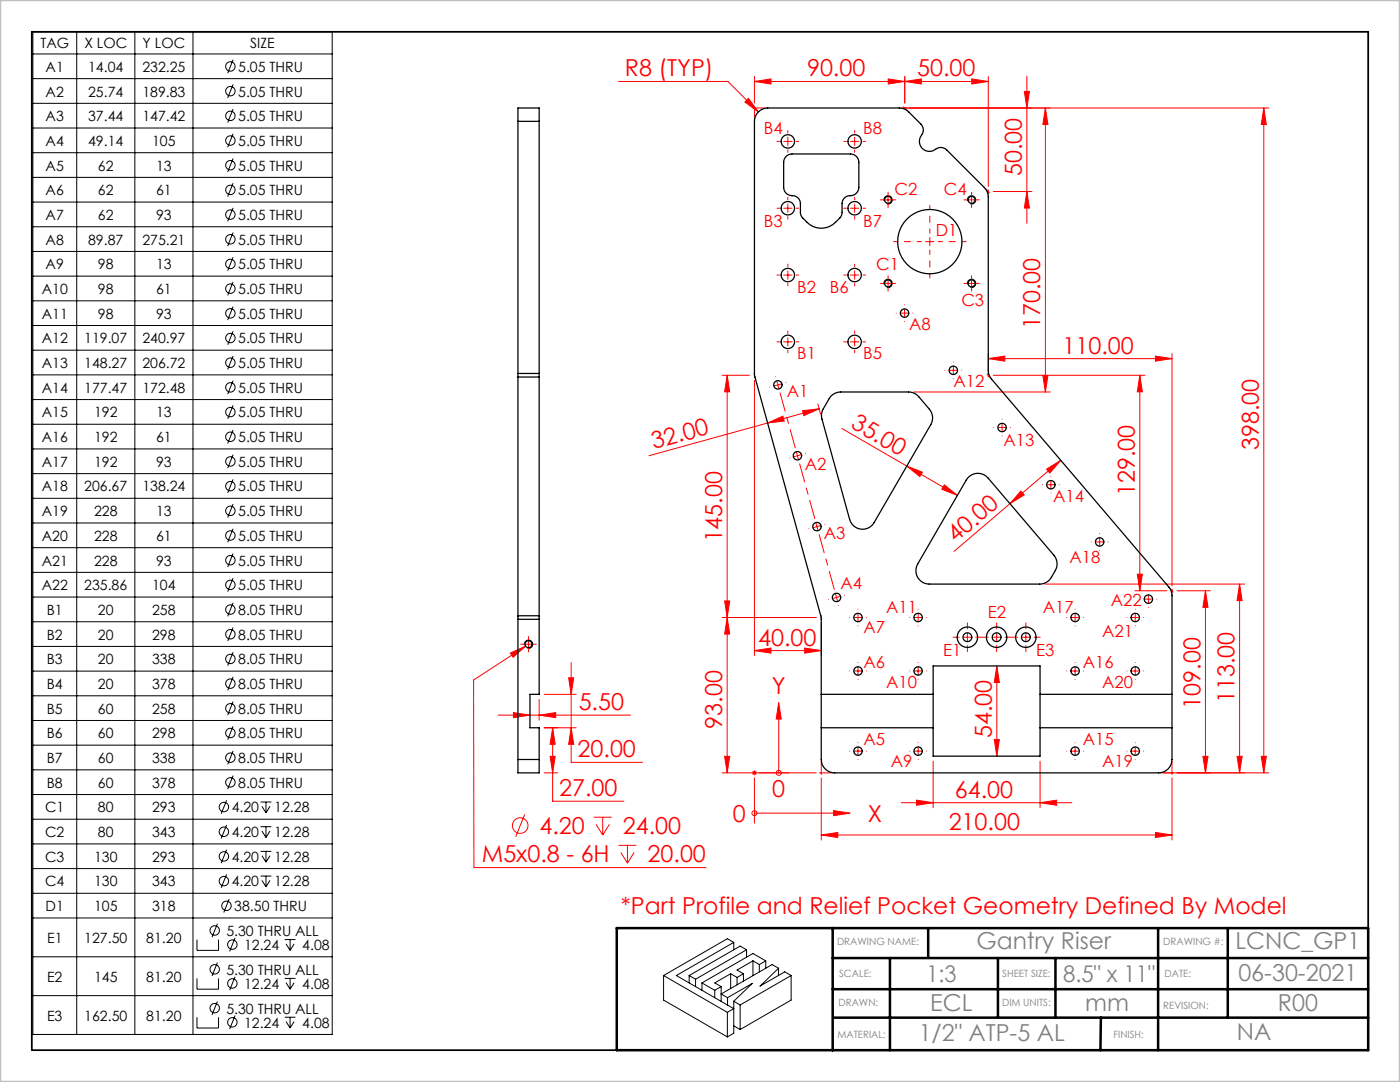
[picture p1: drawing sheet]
<svg xmlns="http://www.w3.org/2000/svg" width="279mm" height="216mm" viewBox="0 0 279 216" stroke-linecap="round" stroke-linejoin="round" font-family="sans-serif">
<g fill="none" stroke="#f00" stroke-width=".2">
<path d="M123.4 16.3h21.9l6 6M150.6 16.3l3.3-.6v1.1zM150.6 15.3v5.2M150.6 16.3h46.6M177.3 15.7l3.3 .6-3.3 .5zM180.6 16.3l3.3-.6v1.1zM180.6 15.3v5.2M193.9 15.7l3.3 .6-3.3 .5zM197.2 15.3v21.9M204.4 18.2h1l-.5 3.3zM204.9 15.2v29.4M148.7 20.4l.7-.8 1.9 2.7z"/>
<path d="M150.2 21.5h2.7M150.6 21.2v2.7M156.4 28.2h1.7M157.2 27.4v1.6M169.7 28.2h1.7M170.6 27.4v1.6M176.4 39.9h1.7M177.2 39v1.7M180.3 21.3l.8 .8M193.1 39.9h1.6M193.9 39v1.7M196.7 37.7l.8 .8"/>
<path d="M197.2 37.9v1.1M198.2 38.2h7.7M204.9 38.2l.5 3.3h-1zM208.6 21.5v56.7M208.6 21.5l.5 3.4h-1zM252.2 21.5l.5 3.4h-1zM252.2 21.5v132.7M253.2 21.5h-73.4M156.4 41.5h1.7M156.4 54.9h1.7M157.2 40.7v1.7M157.2 54v1.7"/>
<path d="M169.7 41.5h1.7M169.7 54.9h1.7M170.6 40.7v1.7M170.6 54v1.7M176.4 56.5h1.7M177.2 55.7v1.7M184.7 48.2h1.7M185.6 47.4v1.6M193.1 56.5h1.6M193.9 55.7v1.7M144.1 74.9h5.5M145.1 74.9l.5 3.3h-1z"/>
<path d="M145.1 74.9v79.3M150.5 74.6l.1 .3M150.6 74.9v.3M150.6 75.9v54.9M156.4 68.2h1.7M157.2 67.4v1.6M169.7 68.2h1.7M170.6 67.4v1.6M179.7 62.5h1.7M180.5 61.6v1.7M182.3 78.2h27.3M189.4 73.9h1.7"/>
<path d="M190.3 73.1v1.6M197 74.6l.7 .8M197.2 71.6l3.3-.5v1zM197.2 70.6v3.3M197.2 71.6h36.7M197.2 74.2v1M198.2 74.9h30.3M208.1 74.9h1l-.5 3.3zM227.5 74.9v43M227.5 74.9l.5 3.3h-1zM230.6 71.1l3.3 .5-3.3 .5zM233.9 70.6v46.3"/>
<path d="M153.2 84.4l3-1.4 .3 1zM160.2 82l3.3-.4-3.1 1.3zM163.2 80.6l.6 2.1M163.5 81.6l-34 9.3M168 85.5l23.1 13.3M181 93l3.1 1.2-.5 .9zM188.5 96.7l2.6 2.1-3.1-1.2zM199.2 85.3h1.6M200 84.5v1.6M203.7 98l.7 .7-2.8 1.8zM208.9 93.6l2.8-1.7-2.2 2.5zM208.9 96.7h1.7"/>
<path d="M209.7 95.9v1.7M211.7 91.9l-21.3 18.1M144.6 119.9h1l-.5 3.3zM162.8 104.3l.5 1.6M163.8 104.9l-1.6 .4M208.5 116.5h39.9M218.6 108.1h1.7M219.5 107.3v1.7M226.5 117.9h6.4M227 114.6h1l-.5 3.3zM228.4 119.5h1.6M229.2 118.7v1.7"/>
<path d="M233.5 117.4l.6 .7M233.9 117.5v1M234.9 117.9h6.7M240.6 117.9v36.3M240.6 117.9l.5 3.3h-1zM247.4 116.5l.5 3.4h-1zM247.4 116.5v37.7M101.9 130.3l3-1.4-2.5 2.3zM104.7 128.5h1.6M104.9 128.9l-10.4 6.8 .1 37.4h46.3M105.5 127.7v1.7M107.6 139.5v4.2"/>
<path d="M108.6 138.5h6.4M113.5 135.2h1l-.5 3.3zM114 132.2v19.9h14.2M145.1 123.2l.5 3.3h-1zM150.6 129.8l3.3-.5v1zM150.6 129.8h13.3M160.6 129.3l3.3 .5-3.3 .5zM162.9 123.2h-18.8M163.9 123.2l.1 .3M163.9 124.2v6.6M163.9 122.9v.3M170.4 123.2h1.7"/>
<path d="M170.4 133.9h1.7M171.2 122.4v1.6M171.2 133v1.7M182.4 123.2h1.7M182.4 133.9h1.7M183.2 122.4v1.6M183.2 133v1.7M192.2 127.1h1.7M193.1 126.3v1.7M198.1 127.1h1.6M198.9 126.3v1.7M198.9 132.9l.5 3.3h-1z"/>
<path d="M198.9 132.9v18M203.9 127.1h1.7M204.7 126.3v1.7M213.7 123.2h1.7M213.7 133.9h1.7M214.6 122.4v1.6M214.6 133v1.7M225.7 123.2h1.7M225.7 133.9h1.7M226.6 122.4v1.6M226.6 133v1.7M99.4 142.7h26.4"/>
<path d="M102.5 142.2l3.3 .5-3.3 .5zM107.6 142.7l3.3-.5v1zM108.6 154.2h2.7M108.6 145.2h6.4M109.8 150.9h1l-.5 3.3zM110.3 145.2l.5 3.3h-1zM110.3 145.2v14.7h14.2M114 145.2l.5 3.3h-1zM144.1 154.2h18.8M144.6 150.9h1l-.5 3.3zM150.2 153.9l.7 .7M150.6 153.7v1"/>
<path d="M150.6 155.2v9.1M150.9 153.9l-.7 .7M155.4 143.5v10.7M155.4 140.2l.5 3.3h-1zM163.6 154.2h2.6M163.9 155.2v12.4M163.9 151.9v2.6M170.4 149.9h1.7M171.2 149v1.7M182.4 149.9h1.7M182.9 159.7l3.3 .5-3.3 .5zM183.2 149v1.7"/>
<path d="M186.2 151.9v9.3M198.4 147.6h1l-.5 3.3zM207.6 151.9v9.3M213.7 149.9h1.7M214.6 149v1.7M225.7 149.9h1.7M226.6 149v1.7M233.9 155.2v12.4M233.9 151.9v2.6M240.1 150.9h1l-.5 3.3zM246.9 150.9h1l-.5 3.3zM251.7 150.9h1l-.5 3.3z"/>
<path d="M253.2 154.2h-21.6M104.7 162.5l-1.8 4.5M118.5 163.1h3.6M119 164.5l1.3 2.1M120.3 163.1v3.5M121.6 164.5l-1.3 2.1M123.4 168.7h3.6M123.9 170.1l1.3 2.1M125.2 168.7v3.5M126.6 170.1l-1.4 2.1M150.6 162.3h15.8M163.9 166.6l3.3-.5v1z"/>
<path d="M163.9 166.6h70M166.4 161.7l3.3 .6-3.3 .5zM179.9 160.2h34M207.6 160.2l3.3-.5v1zM230.6 166.1l3.3 .5-3.3 .5z"/>
<circle cx="155.4" cy="154.2" r=".5"/>
<circle cx="103.8" cy="164.7" r="1.56"/>
<circle cx="150.6" cy="162.3" r=".5"/>
</g>
<g fill="none" stroke="#000" stroke-width=".2">
<path d="M6.6 6.3h59.7v200.1h-59.7zM6.6 15.7h59.7M6.6 10.8h59.7M15.3 6.3v200.1M26.9 6.3v200.1M38.5 6.3v200.1M46.5 11.9l-1.1 2.7M46.5 16.8l-1.1 2.7M6.6 20.6h59.7M6.6 25.5h59.7M6.6 30.5h59.7M6.6 35.4h59.7"/>
<path d="M46.5 21.8l-1.1 2.7M46.5 26.7l-1.1 2.7M46.5 31.6l-1.1 2.7M46.5 36.5l-1.1 2.7M6.6 40.3h59.7M6.6 45.2h59.7M6.6 50.2h59.7M6.6 55.1h59.7M46.5 41.5l-1.1 2.7M46.5 46.4l-1.1 2.7M46.5 51.3l-1.1 2.7M46.5 56.3l-1.1 2.6"/>
<path d="M176.4 56.8a.83 .83 0 0 1 .8-1.1 .83 .83 0 0 1 .9 .9 .83 .83 0 0 1-1.1 .8M176.4 40.1a.83 .83 0 0 1 .8-1 .83 .83 0 0 1 .9 .9 .83 .83 0 0 1-1.1 .7M193.1 56.8a.83 .83 0 0 1 .7-1.1 .83 .83 0 0 1 .9 .9 .83 .83 0 0 1-1 .8M193.1 40.1a.83 .83 0 0 1 .7-1 .83 .83 0 0 1 .9 .9 .83 .83 0 0 1-1 .7M6.6 60h59.7M6.6 65h59.7M6.6 69.9h59.7M6.6 74.8h59.7M6.6 79.7h59.7M46.5 61.2l-1.1 2.7M46.5 66.1l-1.1 2.7M46.5 71l-1.1 2.7"/>
<path d="M46.5 76l-1.1 2.6M6.6 84.7h59.7M6.6 89.6h59.7M6.6 94.5h59.7M6.6 99.4h59.7M46.5 80.9l-1.1 2.7M46.5 85.8l-1.1 2.7M46.5 90.7l-1.1 2.7M46.5 95.7l-1.1 2.6M6.6 104.4h59.7M6.6 109.3h59.7M6.6 114.2h59.7"/>
<path d="M6.6 119.1h59.7M46.5 100.6l-1.1 2.7M46.5 105.5l-1.1 2.7M46.5 110.4l-1.1 2.7M46.5 115.4l-1.1 2.7M6.6 124.1h59.7M6.6 129h59.7M6.6 133.9h59.7M6.6 138.8h59.7M46.5 120.3l-1.1 2.7M46.5 125.2l-1.1 2.7M46.5 130.1l-1.1 2.7"/>
<path d="M46.5 135.1l-1.1 2.7M46.5 140l-1.1 2.7M104.7 128.8a.83 .83 0 0 1 .7-1.1 .83 .83 0 0 1 .9 .9 .83 .83 0 0 1-1 .8M6.6 143.8h59.7M6.6 148.7h59.7M6.6 153.6h59.7M6.6 158.5h59.7M45.2 159.7l-1.1 2.7M46.5 144.9l-1.1 2.7M46.5 149.8l-1.1 2.7M46.5 154.8l-1.1 2.7M6.6 163.5h59.7"/>
<path d="M6.6 168.4h59.7M6.6 173.3h59.7M6.6 178.2h59.7M45.2 164.6l-1.1 2.7M45.2 169.5l-1.1 2.7M45.2 174.5l-1.1 2.7M45.7 179.4l-1 2.7M52 160h2.2M52 165h2.2M52 169.9h2.2M52 174.8h2.2M52.3 160.9l.8 1.3"/>
<path d="M52.3 165.8l.8 1.3M52.3 170.7l.8 1.3M52.3 175.7l.8 1.3M53.1 160v2.2M53.1 165v2.1M53.1 169.9v2.1M53.1 174.8v2.2M53.9 160.9l-.8 1.3M53.9 165.8l-.8 1.3M53.9 170.7l-.8 1.3M53.9 175.7l-.8 1.3M6.6 183.2h59.7"/>
<path d="M6.6 190.9h59.7M6.6 198.7h59.7M39.3 187.5v2.1h4.3v-2.1M39.3 195.2v2.2h4.3v-2.2M43.4 184.3l-1.1 2.7M43.4 192.1l-1.1 2.7M43.4 199.8l-1.1 2.7M46.9 187.1l-1.1 2.7M46.9 194.9l-1.1 2.7M56.8 187.5h2.2M56.8 195.2h2.2M57.1 188.3l.8 1.3"/>
<path d="M57.1 196.1l.8 1.3M57.9 187.5v2.1M57.9 195.2v2.2M58.7 188.3l-.8 1.3M58.7 196.1l-.8 1.3M132.4 194.7v4.9l12.8 7.3M132.4 194.7l12.8 7.3M137.5 194.7l1.3 .7M137.5 194.7v1.4M138.8 195.4v1.5M140.1 196.1l2.5 1.5M140.1 196.1v1.5"/>
<path d="M142.6 197.6v1.5M143.9 196.9v2.9M143.9 196.9l-1.3 .7M145.2 199.1l4.9-2.9-3.7 3.6M145.2 199.1v1.5M145.8 194.3l-3.2 1.8 1.3 .8M145.8 194.3l1.3 .7M145.8 194.3v2.9M146.4 188l-11.4 6.7 11.4 6.6-1.2 .7M146.4 199.8l1.3 .7M146.4 188l-1.2-.7-12.8 7.4M146.4 199.8v6.4l-1.2 .7"/>
<path d="M146.4 188v1.5M147.1 195v1.5M148.4 194.3l-1.3 .7M148.4 194.3v1.5M149 189.5l-1.3-.7-10.2 5.9M149 189.5l-10.2 5.9M149 189.5v1.5M150.3 191.7l1.2 .8M150.3 191.7l-3.2 1.9 1.3 .7M150.3 191.7v3M151.5 192.5v1.4M152.8 191.7l-2.5-1.4-10.2 5.8"/>
<path d="M152.8 191.7l-1.3 .8M152.8 191.7v1.5M155.4 193.2l-1.3-.7-10.2 5.8 1.3 .8M155.4 193.2l-3.7 3.6 4.9-2.9 1.3 .8M155.4 193.2v1.4M157.9 194.7l-10.2 5.8M157.9 194.7v4.9l-10.2 5.8M39.3 203v2.1h4.3v-2.1M46.9 202.6l-1.1 2.7M56.8 203h2.2M57.1 203.8l.8 1.3M57.9 203v2.1"/>
<path d="M58.7 203.8l-.8 1.3M145.2 202v4.9M146.4 204.7l1.3 .7M147.7 200.5v4.9"/>
<circle cx="46" cy="13.3" r=".94"/>
<circle cx="46" cy="18.2" r=".94"/>
<circle cx="46" cy="37.9" r=".94"/>
<circle cx="46" cy="33" r=".94"/>
<circle cx="46" cy="23.1" r=".94"/>
<circle cx="46" cy="28" r=".94"/>
<circle cx="46" cy="47.7" r=".94"/>
<circle cx="46" cy="52.7" r=".94"/>
<circle cx="46" cy="57.6" r=".94"/>
<circle cx="46" cy="42.8" r=".94"/>
<circle cx="46" cy="72.4" r=".94"/>
<circle cx="46" cy="62.5" r=".94"/>
<circle cx="46" cy="77.3" r=".94"/>
<circle cx="46" cy="67.4" r=".94"/>
<circle cx="46" cy="97" r=".94"/>
<circle cx="46" cy="82.2" r=".94"/>
<circle cx="46" cy="87.2" r=".94"/>
<circle cx="46" cy="92.1" r=".94"/>
<circle cx="46" cy="106.9" r=".94"/>
<circle cx="46" cy="116.7" r=".94"/>
<circle cx="46" cy="101.9" r=".94"/>
<circle cx="46" cy="111.8" r=".94"/>
<circle cx="46" cy="126.6" r=".94"/>
<circle cx="46" cy="121.6" r=".94"/>
<circle cx="46" cy="131.5" r=".94"/>
<circle cx="46" cy="136.4" r=".94"/>
<circle cx="46" cy="141.3" r=".94"/>
<circle cx="46" cy="146.3" r=".94"/>
<circle cx="46" cy="151.2" r=".94"/>
<circle cx="46" cy="156.1" r=".94"/>
<circle cx="44.7" cy="175.8" r=".94"/>
<circle cx="44.7" cy="170.9" r=".94"/>
<circle cx="44.7" cy="161" r=".94"/>
<circle cx="44.7" cy="166" r=".94"/>
<circle cx="42.8" cy="193.4" r=".94"/>
<circle cx="42.8" cy="185.7" r=".94"/>
<circle cx="45.2" cy="180.7" r=".94"/>
<circle cx="46.4" cy="196.2" r=".94"/>
<circle cx="46.4" cy="188.5" r=".94"/>
<circle cx="42.8" cy="201.2" r=".94"/>
<circle cx="46.4" cy="204" r=".94"/>
</g>
<path d="M6.3 6.3h266.8v203.2h-266.8z" fill="none" stroke="#000" stroke-width=".35"/>
<path d="M123.1 185.2h149.9v24.4h-149.9zM166.2 191.2h106.8M166.2 197.4h106.8M166.2 185.2v24.4M177.6 191.2v18.4M185.2 185.2v5.9M199.2 191.2v11.9M210.6 191.2v11.9M231.1 185.2v24.4M245 185.2v17.9M166.4 203.1h106.6M219.7 203.1l-.1 6.5" fill="none" stroke="#000" stroke-width=".5"/>
<path d="M0 0h279.4v215.9h-279.4z" fill="none" stroke="#c0c0c0" stroke-width=".5"/>
<g fill="none" stroke="#f00" stroke-width=".2" stroke-dasharray="15.2 1.3 1.3 1.3">
<path d="M155.6 28.2h-.5M157.2 26.5v-.5M157.2 29.9v.5M157.2 39.9v-.5M158.9 28.2h.5M168.9 28.2h-.5M170.6 26.5v-.5M170.6 29.9v.5M170.6 39.9v-.5M172.2 28.2h.5M176.4 39.9h-.7M177.2 39v-.7"/>
<path d="M178.1 39.9h.7M193.1 39.9h-.7M193.9 39v-.7M194.7 39.9h.7M155.6 41.5h-.5M155.6 54.9h-.5M157.2 43.2v.5M157.2 53.2v-.5M157.2 56.5v.6M158.9 41.5h.5M158.9 54.9h.5M168.9 41.5h-.5"/>
<path d="M168.9 54.9h-.5M170.6 43.2v.5M170.6 53.2v-.5M170.6 56.5v.6M172.2 41.5h.5M172.2 54.9h.5M176.4 56.5h-.7M177.2 40.7v.7M177.2 55.7v-.7M177.2 57.4v.7M178.1 56.5h.7M193.1 56.5h-.7"/>
<path d="M193.9 55.7v-.7M193.9 57.4v.7M193.9 40.7v.7M194.7 56.5h.7M153.6 77.2h.1M154.8 75.2h.1M155.2 76.8l.8-.2M155.2 76.8l-.2-.8M155.2 76.8l-.8 .2M155.2 76.8l.3 .8M155.6 68.2h-.5M156.8 76.4h.1"/>
<path d="M157.2 66.5v-.5M157.2 69.9v.5M158.9 68.2h.5M168.9 68.2h-.5M170.6 66.5v-.5M170.6 69.9v.5M172.2 68.2h.5M178.9 62.5h-.1M180.5 60.8h.1M180.5 64.1v.1M182.2 62.5h.1M188.6 73.9h.1"/>
<path d="M190.3 72.2h.1M190.3 75.6h.1M191.9 73.9h.1M157.5 91.4h.1M159.1 90.9l.8-.2M159.1 90.9l-.2-.8M159.1 90.9l-.8 .3M159.1 90.9l.3 .8M160.7 90.5h.1M198.3 85.3h.1M200 83.6h.1M200 87h.1"/>
<path d="M201.7 85.3h.1M208.1 96.7h-.1M209.7 95.1v-.1M209.7 98.4h.1M211.4 96.7h.1M161.4 105.5h.1M164.7 104.6h.1M165.3 119.7h.1M166.9 119.2l.8-.2M166.9 119.2l-.2-.8M166.9 119.2l-.8 .2M166.9 119.2l.3 .8"/>
<path d="M168.6 118.8h.1M217.8 108.1h.1M219.5 106.5h.1M219.5 109.8h.1M221.1 108.1h.1M227.5 119.5h.1M229.2 117.9h.1M230.9 119.5h.1M104.7 128.5h-.7M105.5 127.7v-.7M105.5 129.4v.7M106.3 128.5h.7"/>
<path d="M167.4 120.8h.1M169.6 133.9h.1M169.6 123.2h.1M171.2 132.2h.1M171.2 135.5v.1M171.2 121.5h.1M171.2 124.9h.1M172.9 133.9h.1M172.9 123.2h.1M181.6 133.9h.1M181.6 123.2h.1M183.2 132.2h.1"/>
<path d="M183.2 135.5v.1M183.2 121.5h.1M183.2 124.9h.1M184.9 133.9h.1M184.9 123.2h.1M191.4 127.1h-1.2M193.1 125.5v-1.2M193.1 128.8v1.2M194.7 127.1h1.2M197.2 127.1h-1.2M198.9 125.5v-1.2M198.9 128.8v1.2"/>
<path d="M200.6 127.1h1.2M203.1 127.1h-1.2M204.7 125.5v-1.2M204.7 128.8v1.2M206.4 127.1h1.2M212.9 133.9h.1M212.9 123.2h.1M214.6 132.2h.1M214.6 135.5v.1M214.6 121.5h.1M214.6 124.9h.1M216.2 133.9h.1"/>
<path d="M216.2 123.2h.1M224.9 133.9h.1M224.9 123.2h.1M226.6 132.2h.1M226.6 135.5v.1M226.6 121.5h.1M226.6 124.9h.1M228.2 133.9h.1M228.2 123.2h.1M229.2 121.2h.1M169.6 149.9h.1M171.2 148.2h.1"/>
<path d="M171.2 151.5v.1M172.9 149.9h.1M181.6 149.9h.1M183.2 148.2h.1M183.2 151.5v.1M184.9 149.9h.1M212.9 149.9h.1M214.6 148.2h.1M214.6 151.5v.1M216.2 149.9h.1M224.9 149.9h.1M226.6 148.2h.1"/>
<path d="M226.6 151.5v.1M228.2 149.9h.1"/>
</g>
<path d="M183.9 48.2h-5.6M185.6 46.5v-5.5M185.6 49.9v5.6M187.2 48.2h5.6" fill="none" stroke="#f00" stroke-width=".2" stroke-dasharray="15.2 1.3 1.3 1.3" stroke-dashoffset="14.4"/>
<path d="M155.7 78.4l3 10.9M159.6 92.5l3 11M163.5 106.7l3 10.9" fill="none" stroke="#f00" stroke-width=".2" stroke-dasharray="15.2 1.3 1.3 1.3" stroke-dashoffset="11.5"/>
<g fill="#f00">
<path d="M177.3 15.7l3.3 .6-3.3 .5zM150.6 16.3l3.3-.6v1.1zM230.6 71.1l3.3 .5-3.3 .5zM197.2 71.6l3.3-.5v1z"/>
<path d="M180.6 16.3l3.3-.6v1.1zM193.9 15.7l3.3 .6-3.3 .5zM150.6 129.8l3.3-.5v1zM160.6 129.3l3.3 .5-3.3 .5zM163.9 166.6l3.3-.5v1zM230.6 166.1l3.3 .5-3.3 .5z"/>
<path d="M251.7 150.9h1l-.5 3.3zM252.2 21.5l.5 3.4h-1z"/>
<path d="M227 114.6h1l-.5 3.3zM227.5 74.9l.5 3.3h-1zM204.9 38.2l.5 3.3h-1zM204.4 18.2h1l-.5 3.3zM144.6 119.9h1l-.5 3.3zM145.1 74.9l.5 3.3h-1z"/>
<path d="M240.6 117.9l.5 3.3h-1zM240.1 150.9h1l-.5 3.3zM145.1 123.2l.5 3.3h-1zM144.6 150.9h1l-.5 3.3z"/>
<path d="M149.4 19.6l-.7 .8 2.6 1.9zM113.5 135.2h1l-.5 3.3zM114 145.2l.5 3.3h-1zM110.3 145.2l.5 3.3h-1zM109.8 150.9h1l-.5 3.3z"/>
<path d="M107.6 142.7l3.3-.5v1zM102.5 142.2l3.3 .5-3.3 .5z"/>
<path d="M160.2 82l3.3-.4-3.1 1.3zM153.2 84.4l3-1.4 .3 1z"/>
<path d="M208.9 93.6l2.8-1.7-2.2 2.5zM203.7 98l.7 .7-2.8 1.8z"/>
<path d="M208.1 74.9h1l-.5 3.3zM208.6 21.5l.5 3.4h-1z"/>
<path d="M198.9 132.9l.5 3.3h-1zM198.4 147.6h1l-.5 3.3zM247.4 116.5l.5 3.4h-1zM246.9 150.9h1l-.5 3.3z"/>
<path d="M181 93l3.1 1.2-.5 .9zM188.5 96.7l2.6 2.1-3.1-1.2z"/>
<path d="M182.9 159.7l3.3 .5-3.3 .5zM207.6 160.2l3.3-.5v1z"/>
<path d="M166.4 161.7l3.3 .6-3.3 .5zM155.4 140.2l.5 3.3h-1zM101.9 130.3l3-1.4-2.5 2.3z"/>
</g>
<g fill="none" stroke="#000" stroke-width=".25">
<path d="M103.4 24.2v-2.7h4.2v2.7M103.4 24.2h4.2M103.4 24.2v50.3M107.6 24.2v50.3M151.3 22.3a2.67 2.67 0 0 1 1.9-.8h26.3a2.67 2.67 0 0 1 1.8 .8l2.5 2.5a1.84 1.84 0 0 1-.1 2.6 2.03 2.03 0 0 0 .7 2.5 2.03 2.03 0 0 0 2.6-.3l.9-.2 .8 .3 7.8 7.7a2.67 2.67 0 0 1 .7 1.9v34.6a2.67 2.67 0 0 0 .7 1.7l35.4 41.5a2.67 2.67 0 0 1 .6 1.8v32.6a2.67 2.67 0 0 1-2.7 2.7h-64.6a2.67 2.67 0 0 1-2.7-2.7v-28.4l-13.3-48.3v-50.6a2.67 2.67 0 0 1 .7-1.9zM156.9 31.2l.5-.3 .7-.2h11.6a1.67 1.67 0 0 1 1.7 1.7v5a1.78 1.78 0 0 1-2.1 1.7l-.5 .2-.6 .7-.2 2.8a4.5 4.5 0 0 1-7.9 .6l-.4-.9v-1.9a1.71 1.71 0 0 0-2-1.6l-.8-.4-.5-.9v-5.3l.1-.6zM103.4 74.5v.7M103.4 74.5h4.2M103.4 75.2h4.2M103.4 75.2v47.7M107.6 74.5v.7M107.6 75.2v47.7"/>
<path d="M165.9 79l.9-.6 1-.2h13.5a2.67 2.67 0 0 1 2 1l2.2 2.5a2.67 2.67 0 0 1 .3 3l-11.4 19.6a2.67 2.67 0 0 1-2.6 1.3 2.67 2.67 0 0 1-2.2-1.9l-5.6-20.1a2.67 2.67 0 0 1 .3-2zM193.2 95.3a2.67 2.67 0 0 1 4 .1l13.1 15.4a2.67 2.67 0 0 1 .3 3.1 5.3 5.3 0 0 1-1.5 2.1l-.6 .3-1 .2h-22.1a2.67 2.67 0 0 1-2.3-4zM103.4 122.9v.7M103.4 123.6v27.9M103.4 122.9h4.2M103.4 123.6h4.2M107.6 122.9v.7M107.6 123.6v14.9h-1.8v6.7h1.8v6.3M163.9 138.5h22.3M186.2 132.9h21.4v18h-21.4zM207.6 138.5h26.3M103.4 151.5v2.7h4.2v-2.7"/>
<path d="M103.4 151.5h4.2M163.9 145.2h22.3M207.6 145.2h26.3"/>
<circle cx="157.2" cy="28.2" r="1.34"/>
<circle cx="170.6" cy="28.2" r="1.34"/>
<circle cx="177.2" cy="39.9" r=".7"/>
<circle cx="193.9" cy="39.9" r=".7"/>
<circle cx="157.2" cy="41.5" r="1.34"/>
<circle cx="157.2" cy="54.9" r="1.34"/>
<circle cx="170.6" cy="41.5" r="1.34"/>
<circle cx="170.6" cy="54.9" r="1.34"/>
<circle cx="177.2" cy="56.5" r=".7"/>
<circle cx="185.6" cy="48.2" r="6.4"/>
<circle cx="193.9" cy="56.5" r=".7"/>
<circle cx="155.2" cy="76.8" r=".84"/>
<circle cx="157.2" cy="68.2" r="1.34"/>
<circle cx="170.6" cy="68.2" r="1.34"/>
<circle cx="180.5" cy="62.5" r=".84"/>
<circle cx="190.3" cy="73.9" r=".84"/>
<circle cx="159.1" cy="90.9" r=".84"/>
<circle cx="200" cy="85.3" r=".84"/>
<circle cx="209.7" cy="96.7" r=".84"/>
<circle cx="163" cy="105.1" r=".84"/>
<circle cx="166.9" cy="119.2" r=".84"/>
<circle cx="219.5" cy="108.1" r=".84"/>
<circle cx="229.2" cy="119.5" r=".84"/>
<circle cx="105.5" cy="128.5" r=".7"/>
<circle cx="171.2" cy="133.9" r=".84"/>
<circle cx="171.2" cy="123.2" r=".84"/>
<circle cx="183.2" cy="133.9" r=".84"/>
<circle cx="183.2" cy="123.2" r=".84"/>
<circle cx="193.1" cy="127.1" r="2.04"/>
<circle cx="193.1" cy="127.1" r=".88"/>
<circle cx="198.9" cy="127.1" r=".88"/>
<circle cx="198.9" cy="127.1" r="2.04"/>
<circle cx="204.7" cy="127.1" r="2.04"/>
<circle cx="204.7" cy="127.1" r=".88"/>
<circle cx="214.6" cy="133.9" r=".84"/>
<circle cx="214.6" cy="123.2" r=".84"/>
<circle cx="226.6" cy="133.9" r=".84"/>
<circle cx="226.6" cy="123.2" r=".84"/>
<circle cx="171.2" cy="149.9" r=".84"/>
<circle cx="183.2" cy="149.9" r=".84"/>
<circle cx="214.6" cy="149.9" r=".84"/>
<circle cx="226.6" cy="149.9" r=".84"/>
</g>
<g font-size="4.7" fill="#f00">
<text x="124.7" y="15.2">R8 (TYP)</text>
<text x="161.1" y="15.2">90.00</text>
<text x="183" y="15.2">50.00</text>
<text x="203.9" y="35.2" transform="rotate(-90 203.9 35.2)">50.00</text>
<text x="207.6" y="65.7" transform="rotate(-90 207.6 65.7)">170.00</text>
<text x="212.1" y="70.5">110.00</text>
<text x="130.5" y="89.6" transform="rotate(-15 130.5 89.6)">32.00</text>
<text x="169.6" y="85.3" transform="rotate(30 169.6 85.3)">35.00</text>
<text x="251.2" y="89.8" transform="rotate(-90 251.2 89.8)">398.00</text>
<text x="226.5" y="99" transform="rotate(-90 226.5 99)">129.00</text>
<text x="144.1" y="108.2" transform="rotate(-90 144.1 108.2)">145.00</text>
<text x="190.7" y="108.4" transform="rotate(-40 190.7 108.4)">40.00</text>
<text x="151.3" y="128.8">40.00</text>
<text x="115.5" y="141.7">5.50</text>
<text x="154" y="138.4">Y</text>
<text x="239.6" y="141.4" transform="rotate(-90 239.6 141.4)">109.00</text>
<text x="246.4" y="140.3" transform="rotate(-90 246.4 140.3)">113.00</text>
<text x="144.1" y="145.4" transform="rotate(-90 144.1 145.4)">93.00</text>
<text x="197.9" y="147.3" transform="rotate(-90 197.9 147.3)">54.00</text>
<text x="115.3" y="151.1">20.00</text>
<text x="111.6" y="158.9">27.00</text>
<text x="154.1" y="159">0</text>
<text x="190.6" y="159.2">64.00</text>
<text x="107.7" y="166.4">4.20</text>
<text x="124.3" y="166.4">24.00</text>
<text x="146.3" y="164">0</text>
<text x="173.2" y="164">X</text>
<text x="189.3" y="165.6">210.00</text>
<text x="96.2" y="172.1">M5x0.8 - 6H</text>
<text x="129.2" y="172.1">20.00</text>
<text x="123.9" y="182.4">*Part Profile and Relief Pocket Geometry Defined By Model</text>
</g>
<g font-size="4.7" fill="#808080">
<text x="194.9" y="189.4">Gantry Riser</text>
<text x="246.6" y="189.4">LCNC_GP1</text>
<text x="247.1" y="195.8">06-30-2021</text>
<text x="185.6" y="201.7">ECL</text>
<text x="216.6" y="201.7">mm</text>
<text x="255" y="201.7">R00</text>
<text x="183.3" y="207.8">1/2&quot; ATP-5 AL</text>
<text x="246.9" y="207.6">NA</text>
</g>
<g font-size="4.6" fill="#808080">
<text x="184.9" y="195.9">1:3</text>
<text x="212.2" y="195.9">8.5&quot; x 11&quot;</text>
</g>
<g font-size="3.3" fill="#f00">
<text x="152.5" y="26.8">B4</text>
<text x="172.3" y="26.8">B8</text>
<text x="178.5" y="38.9">C2</text>
<text x="188.4" y="38.9">C4</text>
<text x="152.5" y="45.3">B3</text>
<text x="172.3" y="45.3">B7</text>
<text x="186.7" y="47.2">D1</text>
<text x="174.9" y="53.9">C1</text>
<text x="159.1" y="58.6">B2</text>
<text x="165.6" y="58.6">B6</text>
<text x="181.4" y="65.8">A8</text>
<text x="191.9" y="61.1">C3</text>
<text x="159.1" y="71.6">B1</text>
<text x="172.3" y="71.6">B5</text>
<text x="190.3" y="77.2">A12</text>
<text x="157.1" y="79.3">A1</text>
<text x="200.3" y="89.1">A13</text>
<text x="160.6" y="93.7">A2</text>
<text x="210.2" y="100.1">A14</text>
<text x="164.4" y="107.5">A3</text>
<text x="213.4" y="112.4">A18</text>
<text x="167.7" y="117.5">A4</text>
<text x="176.8" y="122.4">A11</text>
<text x="197.1" y="123.3">E2</text>
<text x="208.1" y="122.4">A17</text>
<text x="221.7" y="120.9">A22</text>
<text x="172.3" y="126.4">A7</text>
<text x="188.2" y="130.9">E1</text>
<text x="206.8" y="130.9">E3</text>
<text x="219.9" y="127.1">A21</text>
<text x="172.3" y="133.2">A6</text>
<text x="176.8" y="137.3">A10</text>
<text x="216.1" y="133.2">A16</text>
<text x="219.9" y="137.3">A20</text>
<text x="172.3" y="148.7">A5</text>
<text x="216.1" y="148.7">A15</text>
<text x="177.8" y="153">A9</text>
<text x="219.9" y="153">A19</text>
</g>
<g font-size="2.8">
<text x="8.1" y="9.6">TAG</text>
<text x="16.8" y="9.6">X LOC</text>
<text x="28.5" y="9.6">Y LOC</text>
<text x="49.9" y="9.6">SIZE</text>
<text x="9.1" y="14.3">A1</text>
<text x="17.6" y="14.3">14.04</text>
<text x="28.4" y="14.3">232.25</text>
<text x="47.5" y="14.3">5.05 THRU</text>
<text x="9.1" y="19.3">A2</text>
<text x="17.6" y="19.3">25.74</text>
<text x="28.4" y="19.3">189.83</text>
<text x="47.5" y="19.3">5.05 THRU</text>
<text x="9.1" y="24.2">A3</text>
<text x="9.1" y="29.1">A4</text>
<text x="17.6" y="24.2">37.44</text>
<text x="17.6" y="29.1">49.14</text>
<text x="28.4" y="24.2">147.42</text>
<text x="30.4" y="29.1">105</text>
<text x="47.5" y="24.2">5.05 THRU</text>
<text x="47.5" y="29.1">5.05 THRU</text>
<text x="9.1" y="34">A5</text>
<text x="19.5" y="34">62</text>
<text x="31.1" y="34">13</text>
<text x="47.5" y="34">5.05 THRU</text>
<text x="9.1" y="39">A6</text>
<text x="19.5" y="39">62</text>
<text x="31.1" y="39">61</text>
<text x="47.5" y="39">5.05 THRU</text>
<text x="9.1" y="43.9">A7</text>
<text x="19.5" y="43.9">62</text>
<text x="31.1" y="43.9">93</text>
<text x="47.5" y="43.9">5.05 THRU</text>
<text x="9.1" y="48.8">A8</text>
<text x="9.1" y="53.7">A9</text>
<text x="17.6" y="48.8">89.87</text>
<text x="19.5" y="53.7">98</text>
<text x="28.4" y="48.8">275.21</text>
<text x="31.1" y="53.7">13</text>
<text x="47.5" y="48.8">5.05 THRU</text>
<text x="47.5" y="53.7">5.05 THRU</text>
<text x="8.3" y="58.7">A10</text>
<text x="19.5" y="58.7">98</text>
<text x="31.1" y="58.7">61</text>
<text x="47.5" y="58.7">5.05 THRU</text>
<text x="8.3" y="63.6">A11</text>
<text x="19.5" y="63.6">98</text>
<text x="31.1" y="63.6">93</text>
<text x="47.5" y="63.6">5.05 THRU</text>
<text x="8.3" y="68.5">A12</text>
<text x="16.8" y="68.5">119.07</text>
<text x="28.4" y="68.5">240.97</text>
<text x="47.5" y="68.5">5.05 THRU</text>
<text x="8.3" y="73.4">A13</text>
<text x="16.8" y="73.4">148.27</text>
<text x="28.4" y="73.4">206.72</text>
<text x="47.5" y="73.4">5.05 THRU</text>
<text x="8.3" y="78.4">A14</text>
<text x="8.3" y="83.3">A15</text>
<text x="16.8" y="78.4">177.47</text>
<text x="18.8" y="83.3">192</text>
<text x="28.4" y="78.4">172.48</text>
<text x="31.1" y="83.3">13</text>
<text x="47.5" y="78.4">5.05 THRU</text>
<text x="47.5" y="83.3">5.05 THRU</text>
<text x="8.3" y="88.2">A16</text>
<text x="18.8" y="88.2">192</text>
<text x="31.1" y="88.2">61</text>
<text x="47.5" y="88.2">5.05 THRU</text>
<text x="8.3" y="93.1">A17</text>
<text x="18.8" y="93.1">192</text>
<text x="31.1" y="93.1">93</text>
<text x="47.5" y="93.1">5.05 THRU</text>
<text x="8.3" y="98.1">A18</text>
<text x="16.8" y="98.1">206.67</text>
<text x="28.4" y="98.1">138.24</text>
<text x="47.5" y="98.1">5.05 THRU</text>
<text x="8.3" y="103">A19</text>
<text x="8.3" y="107.9">A20</text>
<text x="18.8" y="103">228</text>
<text x="18.8" y="107.9">228</text>
<text x="31.1" y="103">13</text>
<text x="31.1" y="107.9">61</text>
<text x="47.5" y="103">5.05 THRU</text>
<text x="47.5" y="107.9">5.05 THRU</text>
<text x="8.3" y="112.8">A21</text>
<text x="18.8" y="112.8">228</text>
<text x="31.1" y="112.8">93</text>
<text x="47.5" y="112.8">5.05 THRU</text>
<text x="8.3" y="117.8">A22</text>
<text x="16.8" y="117.8">235.86</text>
<text x="30.4" y="117.8">104</text>
<text x="47.5" y="117.8">5.05 THRU</text>
<text x="9.3" y="122.7">B1</text>
<text x="19.5" y="122.7">20</text>
<text x="30.4" y="122.7">258</text>
<text x="47.5" y="122.7">8.05 THRU</text>
<text x="9.3" y="127.6">B2</text>
<text x="19.5" y="127.6">20</text>
<text x="30.4" y="127.6">298</text>
<text x="47.5" y="127.6">8.05 THRU</text>
<text x="9.3" y="132.6">B3</text>
<text x="9.3" y="137.5">B4</text>
<text x="19.5" y="132.6">20</text>
<text x="19.5" y="137.5">20</text>
<text x="30.4" y="132.6">338</text>
<text x="30.4" y="137.5">378</text>
<text x="47.5" y="132.6">8.05 THRU</text>
<text x="47.5" y="137.5">8.05 THRU</text>
<text x="9.3" y="142.4">B5</text>
<text x="19.5" y="142.4">60</text>
<text x="30.4" y="142.4">258</text>
<text x="47.5" y="142.4">8.05 THRU</text>
<text x="9.3" y="147.3">B6</text>
<text x="19.5" y="147.3">60</text>
<text x="30.4" y="147.3">298</text>
<text x="47.5" y="147.3">8.05 THRU</text>
<text x="9.3" y="152.3">B7</text>
<text x="19.5" y="152.3">60</text>
<text x="30.4" y="152.3">338</text>
<text x="47.5" y="152.3">8.05 THRU</text>
<text x="9.3" y="157.2">B8</text>
<text x="19.5" y="157.2">60</text>
<text x="30.4" y="157.2">378</text>
<text x="47.5" y="157.2">8.05 THRU</text>
<text x="9" y="162.1">C1</text>
<text x="9" y="167">C2</text>
<text x="19.5" y="162.1">80</text>
<text x="19.5" y="167">80</text>
<text x="30.4" y="162.1">293</text>
<text x="30.4" y="167">343</text>
<text x="46.2" y="162.1">4.20</text>
<text x="46.2" y="167">4.20</text>
<text x="54.7" y="162.1">12.28</text>
<text x="54.7" y="167">12.28</text>
<text x="9" y="172">C3</text>
<text x="18.8" y="172">130</text>
<text x="30.4" y="172">293</text>
<text x="46.2" y="172">4.20</text>
<text x="54.7" y="172">12.28</text>
<text x="9" y="176.9">C4</text>
<text x="18.8" y="176.9">130</text>
<text x="30.4" y="176.9">343</text>
<text x="46.2" y="176.9">4.20</text>
<text x="54.7" y="176.9">12.28</text>
<text x="9.1" y="181.8">D1</text>
<text x="18.8" y="181.8">105</text>
<text x="30.4" y="181.8">318</text>
<text x="46.7" y="181.8">38.50 THRU</text>
<text x="9.4" y="188.1">E1</text>
<text x="16.8" y="188.1">127.50</text>
<text x="29.2" y="188.1">81.20</text>
<text x="45.2" y="186.7">5.30 THRU ALL</text>
<text x="48.7" y="189.6">12.24</text>
<text x="60.3" y="189.6">4.08</text>
<text x="9.4" y="195.9">E2</text>
<text x="18.8" y="195.9">145</text>
<text x="29.2" y="195.9">81.20</text>
<text x="45.2" y="194.5">5.30 THRU ALL</text>
<text x="48.7" y="197.3">12.24</text>
<text x="60.3" y="197.3">4.08</text>
<text x="9.4" y="203.6">E3</text>
<text x="16.8" y="203.6">162.50</text>
<text x="29.2" y="203.6">81.20</text>
<text x="45.2" y="202.2">5.30 THRU ALL</text>
<text x="48.7" y="205.1">12.24</text>
<text x="60.3" y="205.1">4.08</text>
</g>
<g font-size="2" fill="#808080">
<text x="167" y="188.7">DRAWING NAME:</text>
<text x="232.2" y="188.7">DRAWING #:</text>
<text x="167.5" y="195">SCALE:</text>
<text x="200" y="195">SHEET SIZE:</text>
<text x="232.4" y="195">DATE:</text>
<text x="167.3" y="200.8">DRAWN:</text>
<text x="200" y="200.8">DIM UNITS:</text>
<text x="232.2" y="201.3">REVISION:</text>
<text x="167.1" y="207.1">MATERIAL:</text>
<text x="222.2" y="207.1">FINISH:</text>
</g>
</svg>
